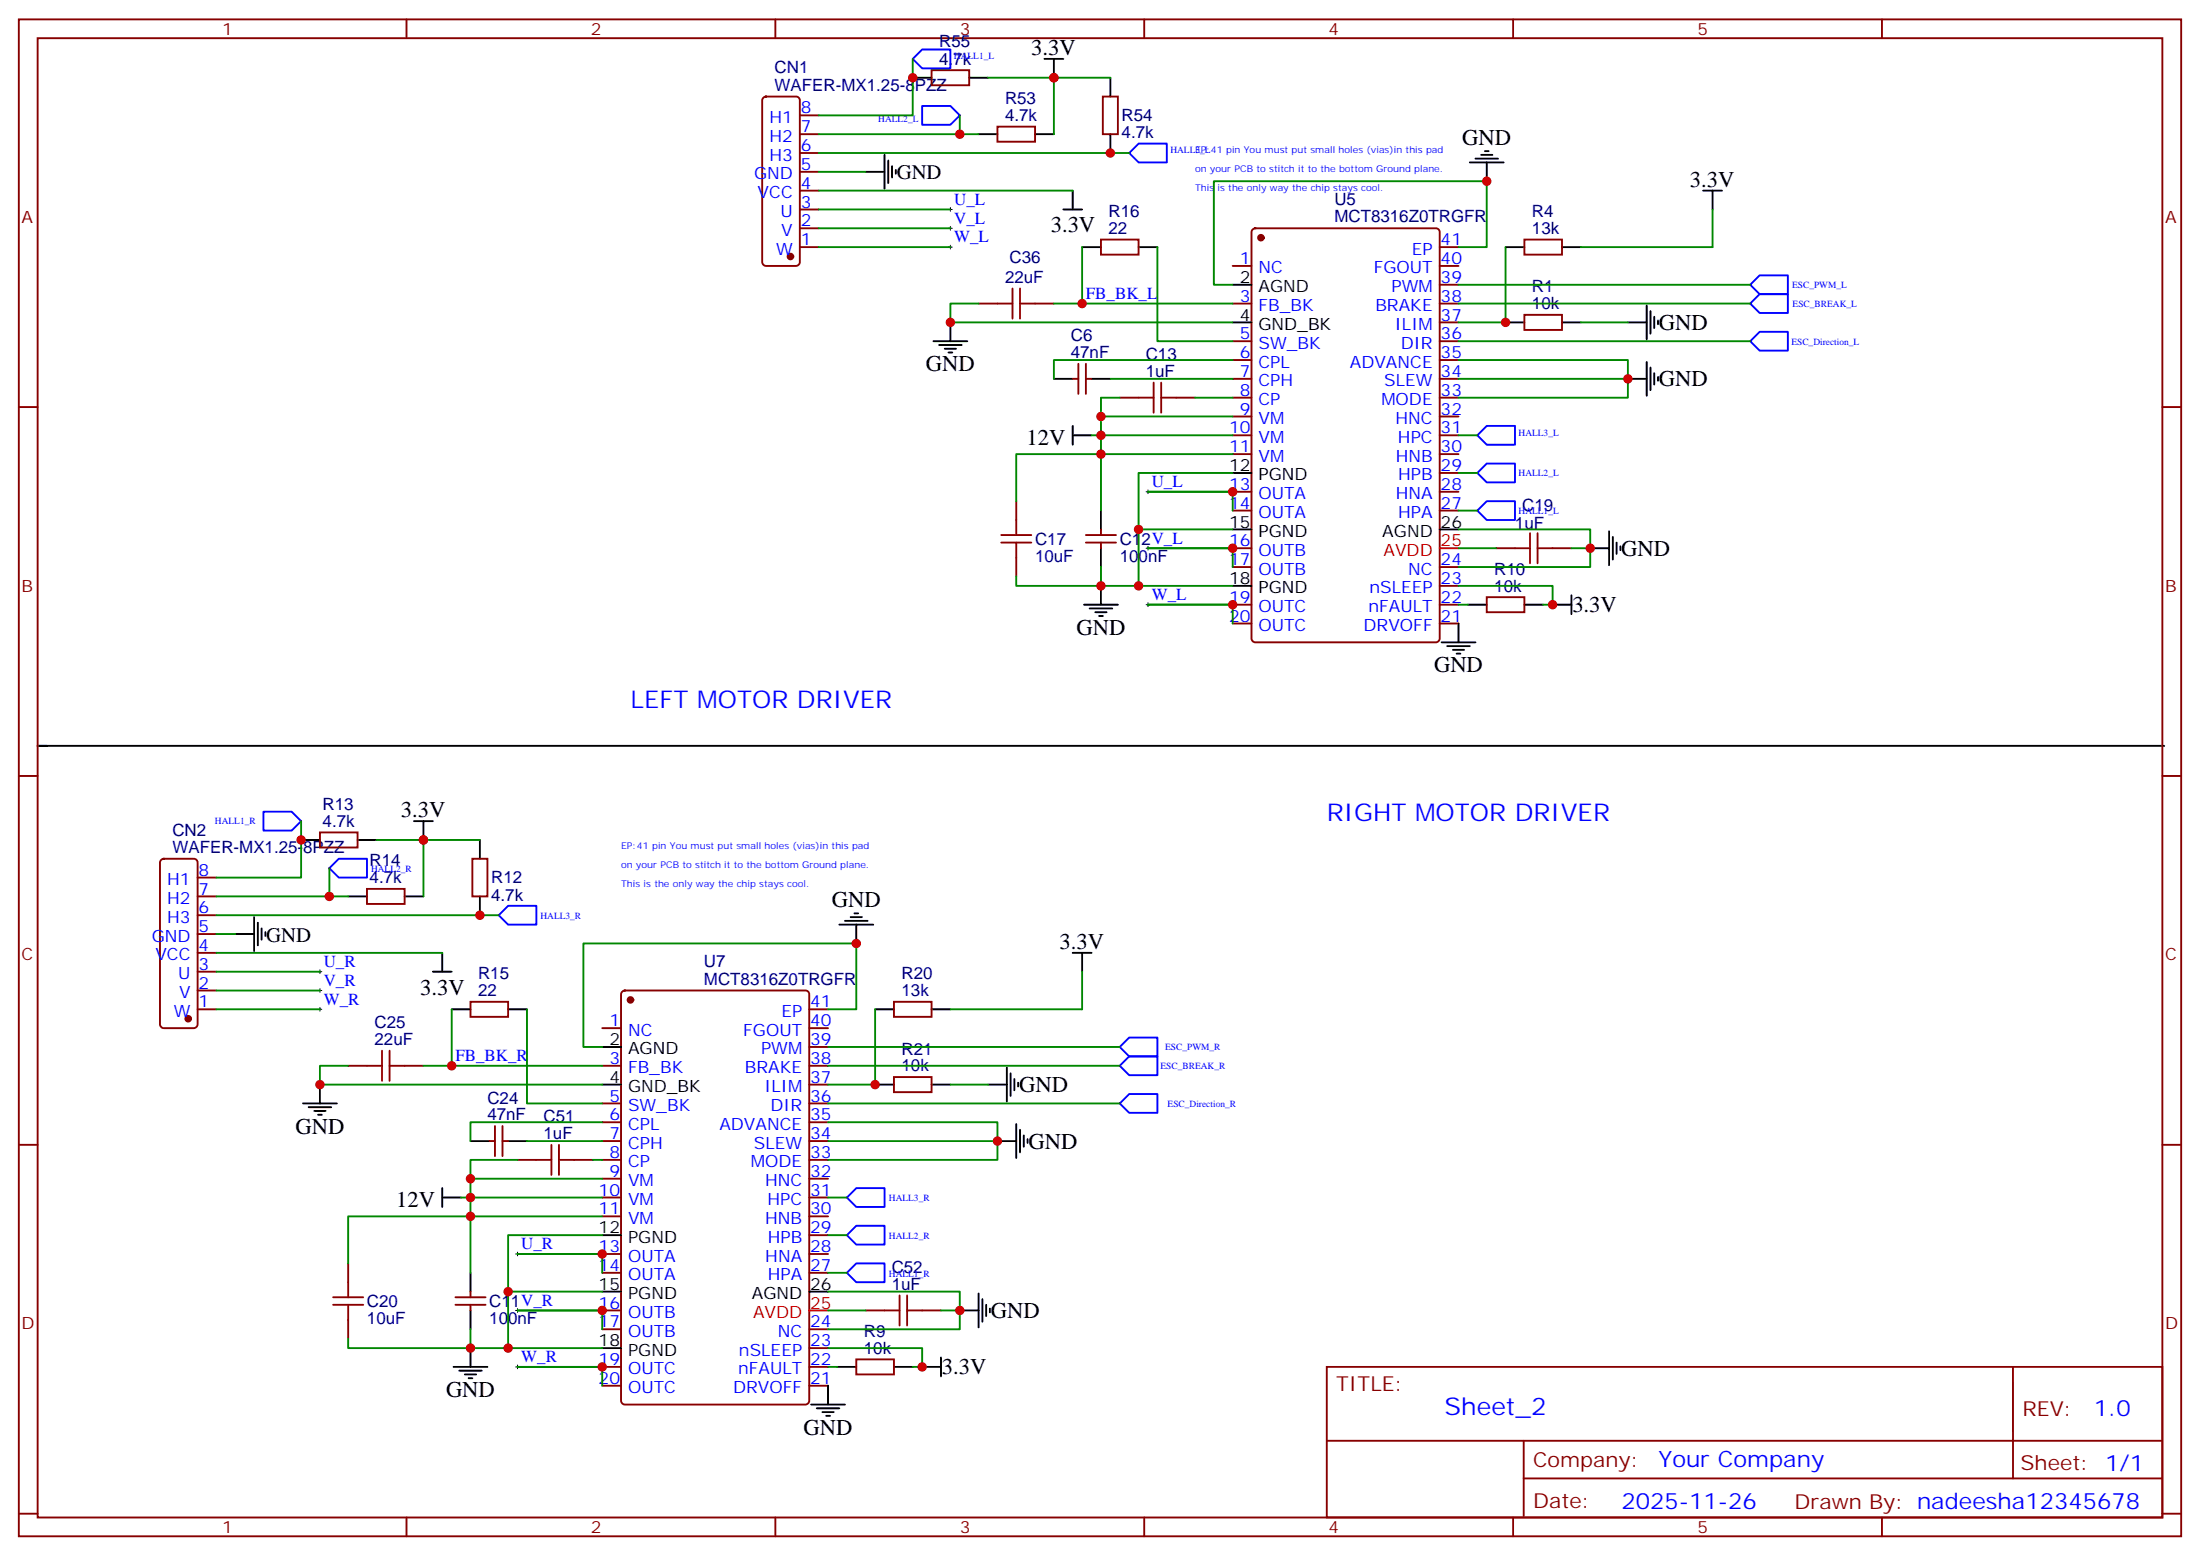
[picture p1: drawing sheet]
<svg xmlns="http://www.w3.org/2000/svg" width="412mm" height="292mm" viewBox="0 0 412 292" stroke-linecap="round" stroke-linejoin="round" font-family="sans-serif">
<g fill="none" stroke="#000" stroke-width=".35">
<path d="M171.1 14.6h3.5M181.7 14.6h3.5M195.8 11h3.5M197.6 11v3.6M208.1 14.6v3.5M162.3 32.2h3.5M165.8 29v6.4M166.5 30.1v4.2M167.2 31.2v2.1M167.9 31.9v.7M183.4 25.2h3.6M194 25.2h3.6"/>
<path d="M199.3 39.3h3.5M201.1 35.7v3.6M208.1 25.2v3.5M275.5 30.4h6.4M276.6 29.7h4.2M277.6 29h2.2M278.3 28.3h.7M278.7 30.4v3.6M319.3 35.7h3.5M321 35.7v3.6M202.8 46.3h3.6M213.4 46.3h3.6"/>
<path d="M231.1 53.4h3.5M282.2 46.3h3.6M292.8 46.3h3.5M308.7 57.3v6.3M309.4 58.3v4.2M310.1 59.4v2.1M175 64h6.3M176 64.7h4.3M177.1 65.4h2.1M177.8 66.1h.7M178.2 60.4v3.6M197.6 71h3.5"/>
<path d="M201.1 79.8v3.6M204.6 71h3.5M231.1 60.4h3.5M282.2 60.4h3.6M292.8 60.4h3.5M305.2 60.4h3.5M305.2 71h3.5M308.7 67.8v6.4M309.4 68.9v4.2M310.1 70v2.1M310.8 60.1v.7M310.8 70.7v.7"/>
<path d="M201.1 81.6h3.5M206.4 95.7v3.5M231.1 88.7h3.5M231.1 99.2h3.5M269.9 99.2h3.5M301.6 99.6v6.3M203.2 113.3h6.3M204.3 114.1h4.2M205.3 114.8h2.1M206 115.5h.7M206.4 102.8v3.5M206.4 109.8v3.5"/>
<path d="M231.1 109.8h3.5M273.4 116.9v3.5M275.2 113.3h3.5M285.8 113.3h3.5M291 113.3h3.6M294.6 111.6v3.5M298.1 102.8h3.5M302.3 100.6v4.3M303 101.7v2.1M303.7 102.4v.7M8.8 139.8h-1.7h398.6M270.2 120.4h6.4"/>
<path d="M271.3 121.1h4.2M272.3 121.8h2.2M273 122.5h.8M56.4 157.4h3.6M67 157.4h3.6M77.6 153.9h3.5M79.4 153.9v3.5M90 157.4v3.6M44.1 175.1h3.5M47.6 171.9v6.4M48.3 173v4.2M49 174v2.1"/>
<path d="M49.7 174.7v.7M65.3 168h3.5M75.8 168h3.6M82.9 178.6v3.5M90 168v3.6M157.3 173.3h6.4M158.4 172.6h4.2M159.5 171.9h2.1M160.2 171.2h.7M160.5 173.3v3.5M201.1 178.6h3.5M202.8 178.6v3.5"/>
<path d="M81.1 182.1h3.6M84.7 189.2h3.5M95.2 189.2h3.6M112.9 196.3h3.5M164 189.2h3.6M174.6 189.2h3.6M56.8 206.8h6.3M57.9 207.5h4.2M58.9 208.2h2.1M59.6 209h.7M60 203.3v3.5M88.2 213.9h3.5"/>
<path d="M95.2 213.9h3.6M112.9 203.3h3.5M164 203.3h3.6M174.6 203.3h3.6M185.2 203.3h3.5M187 213.9h3.5M188.7 200.1v6.4M189.4 201.2v4.2M190.1 202.2v2.2M190.5 210.7v6.4M190.9 203v.7M191.2 211.8v4.2"/>
<path d="M191.9 212.8v2.1M192.6 213.5v.7M82.9 222.7v3.5M82.9 224.5h3.5M88.2 238.6v3.5M112.9 231.5h3.5M85 256.2h6.4M86.1 256.9h4.2M87.1 257.6h2.2M87.8 258.3h.7M88.2 245.6v3.6M88.2 252.7v3.5"/>
<path d="M112.9 242.1h3.5M112.9 252.7h3.5M151.7 242.1h3.5M155.2 259.8v3.5M157 256.2h3.5M167.6 256.2h3.5M172.9 256.2h3.5M176.4 254.5v3.5M179.9 245.6h3.5M183.4 242.5v6.3M184.1 243.5v4.3M184.9 244.6v2.1"/>
<path d="M185.6 245.3v.7M152 263.3h6.4M153.1 264h4.2M154.2 264.7h2.1M154.9 265.4h.7"/>
</g>
<g fill="none" stroke="#870000" stroke-width=".35">
<path d="M3.5 3.6h405.4v284.4h-405.4zM7.1 7.2h398.2v277.2h-398.2zM76.2 3.6v3.6M143.1 18.3l.5-.2h5.6a.71 .71 0 0 1 .7 .7v30.3a.76 .76 0 0 1-.7 .7h-5.6a.76 .76 0 0 1-.7-.7v-30.3zM145.3 3.6v3.6M174.6 13.2h7.1v2.8h-7.1zM206.7 18.1h2.8v7.1h-2.8zM214.5 3.6v3.6M283.6 3.6v3.6M352.8 3.6v3.6M149.9 39.3h3.6M149.9 35.7h3.6"/>
<path d="M149.9 32.2h3.6M149.9 28.7h3.6M149.9 25.2h3.6M149.9 21.6h3.6M187 23.7h7v2.9h-7zM149.9 46.3h3.6M149.9 42.8h3.6M183.4 56.9h3.6M194 56.9h3.6M206.4 44.9h7v2.8h-7zM231.1 49.8h3.5M231.1 56.9h3.5"/>
<path d="M234.8 43l.5-.2h33.9a.71 .71 0 0 1 .7 .7v76.2a.76 .76 0 0 1-.7 .7h-33.9a.76 .76 0 0 1-.7-.7v-76.2zM269.9 49.8h3.5M269.9 56.9h3.5M269.9 53.4h3.5M269.9 46.3h3.5M285.8 44.9h7v2.8h-7zM285.8 59h7v2.8h-7zM3.5 76.3h3.6M201.1 71h1M202.1 68.2v5.6M203.6 71h1M203.6 68.2v5.6"/>
<path d="M209.9 74.5h3.5M220.5 74.5h3.5M231.1 64h3.5M231.1 67.5h3.5M231.1 71h3.5M231.1 74.5h3.5M231.1 78.1h3.5M269.9 64h3.5M269.9 67.5h3.5M269.9 71h3.5M269.9 74.5h3.5M269.9 78.1h3.5"/>
<path d="M269.9 60.4h3.5M405.3 76.3h3.6M190.5 93.9v3.6M206.4 99.2v1.1M231.1 81.6h3.5M231.1 85.1h3.5M231.1 92.2h3.5M231.1 95.7h3.5M269.9 81.6h3.5M269.9 85.1h3.5M269.9 92.2h3.5M269.9 95.7h3.5"/>
<path d="M269.9 88.7h3.5M190.5 104.5v3.6M203.6 100.3h5.6M203.6 101.7h5.6M206.4 101.7v1.1M231.1 102.8h3.5M231.1 106.3h3.5M231.1 113.3h3.5M231.1 116.9h3.5M269.9 106.3h3.5M269.9 113.3h3.5M269.9 116.9h3.5"/>
<path d="M269.9 109.8h3.5M278.7 111.9h7.1v2.9h-7.1zM280.5 102.8h3.5M291 102.8h3.6M3.5 145.5h3.6M60 156h7v2.9h-7zM405.3 145.5h3.6M30.2 161.2l.5-.2h5.6a.71 .71 0 0 1 .7 .7v30.3a.76 .76 0 0 1-.7 .7h-5.6a.76 .76 0 0 1-.7-.7v-30.3zM37 178.6h3.6M37 175.1h3.6M37 171.6h3.6M37 168h3.6"/>
<path d="M37 164.5h3.6M68.8 166.6h7v2.8h-7zM88.5 161h2.9v7h-2.9zM37 189.2h3.6M37 185.7h3.6M37 182.1h3.6M65.3 199.8h3.5M75.8 199.8h3.6M88.2 187.8h7v2.8h-7zM112.9 192.7h3.5M112.9 199.8h3.5M116.7 185.9l.4-.2h33.9a.71 .71 0 0 1 .7 .7v76.2a.76 .76 0 0 1-.7 .7h-33.9a.76 .76 0 0 1-.7-.7v-76.2z"/>
<path d="M151.7 192.7h3.5M151.7 199.8h3.5M151.7 196.3h3.5M151.7 189.2h3.5M167.6 187.8h7v2.8h-7zM3.5 214.6h3.6M91.7 213.9h1.1M92.8 211.1v5.6M94.2 211.1v5.6M94.2 213.9h1M97 217.4h3.5M107.6 217.4h3.5"/>
<path d="M112.9 213.9h3.5M112.9 206.8h3.5M112.9 210.4h3.5M112.9 217.4h3.5M151.7 213.9h3.5M151.7 206.8h3.5M151.7 210.4h3.5M151.7 217.4h3.5M151.7 203.3h3.5M167.6 201.9h7v2.8h-7zM405.3 214.6h3.6M65.3 236.8v3.5"/>
<path d="M112.9 220.9h3.5M112.9 224.5h3.5M112.9 228h3.5M112.9 235.1h3.5M112.9 238.6h3.5M151.7 220.9h3.5M151.7 224.5h3.5M151.7 228h3.5M151.7 235.1h3.5M151.7 238.6h3.5M151.7 231.5h3.5M65.3 247.4v3.5"/>
<path d="M85.4 243.2h5.6M85.4 244.6h5.6M88.2 242.1v1.1M88.2 244.6v1M112.9 245.6h3.5M112.9 249.2h3.5M112.9 256.2h3.5M112.9 259.8h3.5M151.7 249.2h3.5M151.7 256.2h3.5M151.7 259.8h3.5M151.7 252.7h3.5"/>
<path d="M160.5 254.8h7.1v2.8h-7.1zM162.3 245.6h3.5M172.9 245.6h3.5M248.7 256.2h156.6v28.2h-156.6zM377.3 256.2v20.9M248.7 270.1h156.5M285.6 277.1h119.6M285.6 270.1v14.1M3.5 283.7h3.6M76.2 284.4v3.6M145.3 284.4v3.6M214.5 284.4v3.6"/>
<path d="M283.6 284.4v3.6M352.8 284.4v3.6M405.3 283.7h3.6"/>
</g>
<g fill="#870000" stroke="#870000" stroke-width=".35">
<circle cx="236.4" cy="44.6" r=".53"/>
<circle cx="118.2" cy="187.4" r=".53"/>
<circle cx="35.3" cy="191" r=".53"/>
<circle cx="148.2" cy="48.1" r=".53"/>
</g>
<path d="M269.9 102.8h3.5M151.7 245.6h3.5" fill="none" stroke="#f00" stroke-width=".35"/>
<g fill="none" stroke="#a10000" stroke-width=".35">
<path d="M187 56.9h2.8M189.8 54.1v5.6M191.2 56.9h2.8M191.2 54.1v5.6M213.4 74.5h2.9M216.3 71.7v5.7M217.7 74.5h2.8M217.7 71.7v5.7M190.5 97.5v2.8M286.8 99.9v5.7M288.2 99.9v5.7M187.7 101.7h5.6"/>
<path d="M187.7 100.3h5.6M190.5 101.7v2.8M284 102.8h2.8M288.2 102.8h2.8M68.8 199.8h2.8M71.6 197v5.6M73 199.8h2.8M73 197v5.6M100.5 217.4h2.9M103.4 214.6v5.6M104.8 217.4h2.8M104.8 214.6v5.6"/>
<path d="M62.4 244.6h5.7M62.4 243.2h5.7M65.3 240.3v2.9M65.3 244.6v2.8M165.8 245.6h2.8M168.6 242.8v5.7M170 245.6h2.9M170 242.8v5.7"/>
</g>
<g fill="none" stroke="#000" stroke-width=".19">
<path d="M177.8 39.3h.7M178.2 38.9v.7M177.8 42.8h.7M177.8 46.3h.7M178.2 42.4v.7M178.2 46v.7M202.5 56.9h.7M202.8 56.6v.7M214.8 92.2h.7M215.2 91.8v.7M214.8 102.8h.7M214.8 113.3h.7"/>
<path d="M215.2 102.4v.7M215.2 113v.7M59.6 189.2h.7M59.6 185.7h.7M59.6 182.1h.7M60 181.8v.7M60 185.3v.7M60 188.8v.7M84.3 199.8h.7M84.7 199.4v.7M96.7 235.1h.7M97 234.7v.7"/>
<path d="M96.7 256.2h.7M96.7 245.6h.7M97 245.3v.7M97 255.9v.7"/>
</g>
<g fill="none" stroke="#00f" stroke-width=".35">
<path d="M172.9 9.3h5.3v3.5h-5.3l-1.8-1.8zM172.9 19.9h5.3l1.7 1.7-1.7 1.8h-5.3zM211.7 28.7l1.7-1.8h5.3v3.5h-5.3zM328.1 53.4l1.7-1.8h5.3v3.5h-5.3zM329.8 55.1h5.3v3.6h-5.3l-1.7-1.8zM329.8 62.2h5.3v3.5h-5.3l-1.7-1.7zM276.9 81.6l1.8-1.8h5.3v3.6h-5.3zM276.9 88.7l1.8-1.8h5.3v3.5h-5.3zM276.9 95.7l1.8-1.8h5.3v3.6h-5.3zM49.4 152.2h5.3l1.7 1.7-1.7 1.8h-5.3zM61.7 162.7l1.8-1.7h5.3v3.5h-5.3zM93.5 171.6l1.7-1.8h5.3v3.5h-5.3z"/>
<path d="M209.9 196.3l1.8-1.8h5.3v3.5h-5.3zM209.9 199.8l1.8-1.8h5.3v3.5h-5.3zM209.9 206.8l1.8-1.7h5.3v3.5h-5.3zM158.7 238.6l1.8-1.8h5.3v3.5h-5.3zM158.7 231.5l1.8-1.7h5.3v3.5h-5.3zM158.7 224.5l1.8-1.8h5.3v3.5h-5.3z"/>
</g>
<g fill="none" stroke="#008700" stroke-width=".35">
<path d="M171.1 11v10.6h-17.6M185.2 14.6h12.4v10.6M197.6 14.6h10.5M153.5 28.7h58.2M153.5 39.3h24.7M153.5 35.7h47.6M153.5 32.2h8.8M179.9 21.6v3.6h-26.4M179.9 25.2h3.5M321 39.3v7h-24.7M153.5 46.3h24.7M153.5 42.8h24.7"/>
<path d="M183.4 56.9h-5.2v3.5h52.9M197.6 56.9h5.2M202.8 46.3v10.6h28.3M217 46.3v17.7h14.1M273.4 46.3h5.3v-12.3h-51.2v19.4h3.6M273.4 56.9h54.7M273.4 53.4h54.7M282.2 46.3v14.1h-8.8M206.4 78.1h24.7M208.1 71h23M209.9 74.5h-3.5v10.6h24.7M224 74.5h7.1"/>
<path d="M231.1 67.5h-33.5v3.5M273.4 67.5h31.8v3.5h-31.8M273.4 64h54.7M296.3 60.4h8.9M305.2 71v3.5h-31.8M190.5 93.9v-8.8h15.9v10.6M204.6 81.6h26.5M231.1 99.2h-17.7v10.6M231.1 92.2h-15.9h15.9v3.5M231.1 88.7h-17.7v10.5M273.4 99.2h24.7v3.6M273.4 81.6h3.5"/>
<path d="M273.4 95.7h3.5M273.4 88.7h3.5M190.5 108.1v1.7h15.9M206.4 109.8h24.7M206.4 106.3v3.5M231.1 102.8h-15.9h15.9v3.5M231.1 113.3h-15.9h15.9v3.6M273.4 109.8h17.6v3.5h-1.7M273.4 113.3h1.8M273.4 102.8h7.1M294.6 102.8h3.5M298.1 102.8v3.5h-24.7"/>
<path d="M56.4 153.9v10.6h-15.8M70.6 157.4h8.8v10.6M79.4 157.4h10.6M40.6 175.1h3.5M40.6 178.6h42.3M40.6 171.6h52.9M61.7 162.7v5.3h-21.1M61.7 168h3.6M40.6 182.1h19.4M40.6 185.7h19.4M40.6 189.2h19.4M65.3 199.8h-5.3v3.5h52.9"/>
<path d="M79.4 199.8h5.3M84.7 189.2v10.6h28.2M98.8 189.2v17.6h14.1M155.2 189.2h5.3v-12.4h-51.1v19.5h3.5M155.2 196.3h54.7M155.2 199.8h54.7M164 189.2v14.1h-8.8M202.8 182.1v7.1h-24.6M97 217.4h-8.8v10.6h24.7M98.8 213.9h14.1M111.1 217.4h1.8M112.9 210.4h-24.7v3.5"/>
<path d="M155.2 210.4h31.8v3.5h-31.8M155.2 206.8h54.7M178.2 203.3h7M187 213.9v3.5h-31.8M65.3 236.8v-8.8h22.9v10.6M86.4 224.5h26.5M88.2 220.9h24.7M112.9 231.5h-17.7v21.2h-7v-3.5M112.9 235.1h-15.9h15.9v3.5M155.2 224.5h3.5M155.2 231.5h3.5M155.2 238.6h3.5"/>
<path d="M65.3 250.9v1.8h22.9M95.2 252.7h17.7M95.2 242.1h17.7M112.9 256.2h-15.9h15.9v3.6M112.9 245.6h-15.9h15.9v3.6M155.2 242.1h24.7v3.5M155.2 252.7h17.7v3.5h-1.8M155.2 245.6h7.1M155.2 256.2h1.8M176.4 245.6h3.5M179.9 245.6v3.6h-24.7"/>
</g>
<g fill="#c00">
<circle cx="178.2" cy="60.4" r=".88"/>
<circle cx="202.8" cy="56.9" r=".88"/>
<circle cx="305.2" cy="71" r=".88"/>
<circle cx="206.4" cy="78.1" r=".88"/>
<circle cx="206.4" cy="81.6" r=".88"/>
<circle cx="231.1" cy="92.2" r=".88"/>
<circle cx="231.1" cy="102.8" r=".88"/>
<circle cx="231.1" cy="113.3" r=".88"/>
<circle cx="298.1" cy="102.8" r=".88"/>
<circle cx="278.7" cy="34" r=".88"/>
<circle cx="206.4" cy="85.1" r=".88"/>
<circle cx="291" cy="113.3" r=".88"/>
<circle cx="197.6" cy="14.6" r=".88"/>
<circle cx="61.7" cy="168" r=".88"/>
<circle cx="79.4" cy="157.4" r=".88"/>
<circle cx="172.9" cy="256.2" r=".88"/>
<circle cx="88.2" cy="228" r=".88"/>
<circle cx="160.5" cy="176.8" r=".88"/>
<circle cx="179.9" cy="245.6" r=".88"/>
<circle cx="112.9" cy="256.2" r=".88"/>
<circle cx="112.9" cy="245.6" r=".88"/>
<circle cx="95.3" cy="252.7" r=".88"/>
<circle cx="95.3" cy="242.1" r=".88"/>
<circle cx="112.9" cy="235.1" r=".88"/>
<circle cx="88.2" cy="252.7" r=".88"/>
<circle cx="88.2" cy="224.5" r=".88"/>
<circle cx="88.2" cy="220.9" r=".88"/>
<circle cx="187" cy="213.9" r=".88"/>
<circle cx="84.7" cy="199.8" r=".88"/>
<circle cx="60" cy="203.3" r=".88"/>
<circle cx="179.9" cy="25.2" r=".88"/>
<circle cx="206.4" cy="109.8" r=".88"/>
<circle cx="213.4" cy="109.8" r=".88"/>
<circle cx="213.4" cy="99.2" r=".88"/>
<circle cx="282.2" cy="60.4" r=".88"/>
<circle cx="164" cy="203.3" r=".88"/>
<circle cx="171.1" cy="14.6" r=".88"/>
<circle cx="208.1" cy="28.7" r=".88"/>
<circle cx="90" cy="171.6" r=".88"/>
<circle cx="56.4" cy="157.4" r=".88"/>
</g>
<g font-size="4.6" fill="#00f">
<text x="118.2" y="132.8">LEFT MOTOR DRIVER</text>
<text x="248.7" y="153.9">RIGHT MOTOR DRIVER</text>
<text x="270.8" y="265.3">Sheet_2</text>
</g>
<g font-size="4.2">
<text x="193.3" y="10.3">3.3V</text>
<text x="274.1" y="27.2">GND</text>
<text x="316.8" y="35">3.3V</text>
<text x="197" y="43.6">3.3V</text>
<text x="311" y="61.8">GND</text>
<text x="173.6" y="69.6">GND</text>
<text x="311" y="72.4">GND</text>
<text x="192.4" y="83.3">12V</text>
<text x="303.9" y="104.2">GND</text>
<text x="201.8" y="119">GND</text>
<text x="294.7" y="114.7">3.3V</text>
<text x="268.8" y="126">GND</text>
<text x="75.1" y="153.2">3.3V</text>
<text x="155.9" y="170.1">GND</text>
<text x="198.6" y="177.9">3.3V</text>
<text x="78.8" y="186.4">3.3V</text>
<text x="191" y="204.7">GND</text>
<text x="55.4" y="212.5">GND</text>
<text x="192.8" y="215.3">GND</text>
<text x="74.3" y="226.2">12V</text>
<text x="185.7" y="247.1">GND</text>
<text x="176.6" y="257.6">3.3V</text>
<text x="83.6" y="261.9">GND</text>
<text x="150.6" y="268.9">GND</text>
</g>
<g font-size="4.2" fill="#00f">
<text x="392.5" y="265.5">1.0</text>
<text x="310.9" y="275">Your Company</text>
<text x="304" y="282.9">2025-11-26</text>
</g>
<g font-size="3.9">
<text x="168.1" y="33.6">GND</text>
<text x="49.9" y="176.5">GND</text>
</g>
<g font-size="3.9" fill="#800">
<text x="250.5" y="260.8">TITLE:</text>
<text x="379.1" y="265.5">REV:</text>
<text x="287.4" y="275">Company:</text>
<text x="378.7" y="275.6">Sheet: 1/1</text>
<text x="287.4" y="282.7">Date:</text>
<text x="336.4" y="282.8">Drawn By: nadeesha12345678</text>
</g>
<g font-size="3.2" fill="#800">
<text x="41.6" y="6.6">1</text>
<text x="110.8" y="6.6">2</text>
<text x="179.9" y="6.6">3</text>
<text x="249.1" y="6.6">4</text>
<text x="318.2" y="6.6">5</text>
<text x="4.1" y="41.7">A</text>
<text x="405.9" y="41.7">A</text>
<text x="4.1" y="110.9">B</text>
<text x="405.9" y="110.9">B</text>
<text x="4.1" y="180">C</text>
<text x="405.9" y="180">C</text>
<text x="4.1" y="249.2">D</text>
<text x="405.9" y="249.2">D</text>
<text x="41.6" y="287.4">1</text>
<text x="110.8" y="287.4">2</text>
<text x="179.9" y="287.4">3</text>
<text x="249.1" y="287.4">4</text>
<text x="318.2" y="287.4">5</text>
</g>
<g font-size="3.2" fill="#000080">
<text x="176" y="8.9">R55</text>
<text x="145.2" y="17">WAFER-MX1.25-8PZZ</text>
<text x="145.2" y="13.8">CN1</text>
<text x="176" y="12.1">4.7k</text>
<text x="188.4" y="22.7">4.7k</text>
<text x="188.4" y="19.5">R53</text>
<text x="210.3" y="22.7">R54</text>
<text x="210.3" y="25.9">4.7k</text>
<text x="207.8" y="40.7">R16</text>
<text x="250.1" y="41.7">MCT8316Z0TRGFR</text>
<text x="250.1" y="38.4">U5</text>
<text x="287.2" y="40.7">R4</text>
<text x="207.8" y="43.9">22</text>
<text x="287.2" y="43.9">13k</text>
<text x="188.4" y="53">22uF</text>
<text x="189.2" y="49.2">C36</text>
<text x="287.2" y="58">10k</text>
<text x="287.2" y="54.8">R1</text>
<text x="200.7" y="64">C6</text>
<text x="200.7" y="67.1">47nF</text>
<text x="214.8" y="70.7">1uF</text>
<text x="214.8" y="67.5">C13</text>
<text x="285.3" y="95.7">C19</text>
<text x="284" y="99.2">1uF</text>
<text x="194" y="105.4">10uF</text>
<text x="194" y="102.1">C17</text>
<text x="209.9" y="105.4">100nF</text>
<text x="209.9" y="102.1">C12V_L</text>
<text x="280.1" y="107.7">R10</text>
<text x="280.1" y="110.9">10k</text>
<text x="60.5" y="155">4.7k</text>
<text x="60.5" y="151.8">R13</text>
<text x="32.3" y="159.9">WAFER-MX1.25-8PZZ</text>
<text x="32.3" y="156.6">CN2</text>
<text x="69.3" y="165.6">4.7k</text>
<text x="69.3" y="162.3">R14</text>
<text x="92.1" y="165.6">R12</text>
<text x="92.1" y="168.8">4.7k</text>
<text x="89.6" y="183.6">R15</text>
<text x="131.9" y="184.6">MCT8316Z0TRGFR</text>
<text x="131.9" y="181.3">U7</text>
<text x="169" y="183.6">R20</text>
<text x="89.6" y="186.7">22</text>
<text x="169" y="186.7">13k</text>
<text x="70.2" y="195.9">22uF</text>
<text x="70.2" y="192.8">C25</text>
<text x="169" y="197.7">R21</text>
<text x="169" y="200.8">10k</text>
<text x="91.4" y="206.9">C24</text>
<text x="91.4" y="210">47nF</text>
<text x="101.9" y="213.5">1uF</text>
<text x="101.9" y="210.4">C51</text>
<text x="167.1" y="238.6">C52</text>
<text x="68.8" y="245">C20</text>
<text x="91.7" y="245">C11V_R</text>
<text x="167.1" y="241.8">1uF</text>
<text x="68.8" y="248.2">10uF</text>
<text x="91.7" y="248.2">100nF</text>
<text x="161.9" y="250.6">R9</text>
<text x="161.9" y="253.8">10k</text>
</g>
<g font-size="3.2" fill="#00f">
<text x="144.2" y="23">H1</text>
<text x="150.1" y="21.3">8</text>
<text x="144.2" y="26.6">H2</text>
<text x="150.1" y="28.3">6</text>
<text x="150.1" y="24.8">7</text>
<text x="141.3" y="33.6">GND</text>
<text x="144.2" y="30.1">H3</text>
<text x="150.1" y="35.4">4</text>
<text x="150.1" y="31.9">5</text>
<text x="142" y="37.1">VCC</text>
<text x="146.3" y="40.7">U</text>
<text x="150.1" y="38.9">3</text>
<text x="178.9" y="38.4">U_L</text>
<text x="178.9" y="41.9">V_L</text>
<text x="145.5" y="47.7">W</text>
<text x="146.5" y="44.2">V</text>
<text x="150.1" y="46">1</text>
<text x="150.1" y="42.4">2</text>
<text x="178.9" y="45.4">W_L</text>
<text x="264.6" y="47.7">EP</text>
<text x="270.1" y="46">41</text>
<text x="232.4" y="49.5">1</text>
<text x="235.9" y="51.3">NC</text>
<text x="257.5" y="51.3">FGOUT</text>
<text x="270.1" y="53">39</text>
<text x="270.1" y="49.5">40</text>
<text x="203.6" y="56">FB_BK_L</text>
<text x="232.4" y="56.6">3</text>
<text x="235.9" y="58.3">FB_BK</text>
<text x="257.8" y="58.3">BRAKE</text>
<text x="260.8" y="54.8">PWM</text>
<text x="270.1" y="56.6">38</text>
<text x="232.4" y="63.6">5</text>
<text x="235.9" y="65.4">SW_BK</text>
<text x="261.5" y="61.8">ILIM</text>
<text x="262.6" y="65.4">DIR</text>
<text x="270.1" y="63.6">36</text>
<text x="270.1" y="60.1">37</text>
<text x="232.4" y="67.1">6</text>
<text x="232.4" y="70.7">7</text>
<text x="235.9" y="68.9">CPL</text>
<text x="253" y="68.9">ADVANCE</text>
<text x="270.1" y="70.7">34</text>
<text x="270.1" y="67.1">35</text>
<text x="232.4" y="74.2">8</text>
<text x="232.4" y="77.7">9</text>
<text x="235.9" y="72.4">CPH</text>
<text x="235.9" y="76">CP</text>
<text x="258.9" y="76">MODE</text>
<text x="259.5" y="72.4">SLEW</text>
<text x="270.1" y="77.7">32</text>
<text x="270.1" y="74.2">33</text>
<text x="230.4" y="81.2">10</text>
<text x="235.9" y="79.5">VM</text>
<text x="235.9" y="83">VM</text>
<text x="261.6" y="79.5">HNC</text>
<text x="262.1" y="83">HPC</text>
<text x="270.1" y="81.2">31</text>
<text x="230.4" y="84.8">11</text>
<text x="235.9" y="86.5">VM</text>
<text x="261.6" y="86.5">HNB</text>
<text x="270.1" y="88.3">29</text>
<text x="270.1" y="84.8">30</text>
<text x="215.9" y="91.3">U_L</text>
<text x="230.4" y="91.8">13</text>
<text x="230.4" y="95.4">14</text>
<text x="235.9" y="93.6">OUTA</text>
<text x="261.6" y="93.6">HNA</text>
<text x="262.1" y="90.1">HPB</text>
<text x="270.1" y="95.4">27</text>
<text x="270.1" y="91.8">28</text>
<text x="235.9" y="97.1">OUTA</text>
<text x="262.1" y="97.1">HPA</text>
<text x="230.4" y="102.4">16</text>
<text x="230.4" y="105.9">17</text>
<text x="235.9" y="104.2">OUTB</text>
<text x="235.9" y="107.7">OUTB</text>
<text x="264" y="107.7">NC</text>
<text x="270.1" y="105.9">24</text>
<text x="215.9" y="112.5">W_L</text>
<text x="230.4" y="113">19</text>
<text x="256.7" y="111.2">nSLEEP</text>
<text x="270.1" y="113">22</text>
<text x="270.1" y="109.5">23</text>
<text x="230.4" y="116.5">20</text>
<text x="235.9" y="114.8">OUTC</text>
<text x="235.9" y="118.3">OUTC</text>
<text x="255.6" y="118.3">DRVOFF</text>
<text x="256.5" y="114.8">nFAULT</text>
<text x="270.1" y="116.5">21</text>
<text x="31.3" y="165.9">H1</text>
<text x="37.2" y="167.7">7</text>
<text x="37.2" y="164.1">8</text>
<text x="31.3" y="173">H3</text>
<text x="31.3" y="169.4">H2</text>
<text x="37.2" y="171.2">6</text>
<text x="28.5" y="176.5">GND</text>
<text x="37.2" y="178.3">4</text>
<text x="37.2" y="174.7">5</text>
<text x="29.1" y="180">VCC</text>
<text x="33.4" y="183.6">U</text>
<text x="37.2" y="185.3">2</text>
<text x="37.2" y="181.8">3</text>
<text x="60.7" y="184.8">V_R</text>
<text x="60.7" y="181.3">U_R</text>
<text x="32.6" y="190.6">W</text>
<text x="33.6" y="187.1">V</text>
<text x="37.2" y="188.8">1</text>
<text x="60.7" y="188.3">W_R</text>
<text x="146.5" y="190.6">EP</text>
<text x="151.9" y="188.8">41</text>
<text x="114.2" y="192.4">1</text>
<text x="117.7" y="194.1">NC</text>
<text x="139.3" y="194.1">FGOUT</text>
<text x="142.7" y="197.7">PWM</text>
<text x="151.9" y="195.9">39</text>
<text x="151.9" y="192.4">40</text>
<text x="85.4" y="198.9">FB_BK_R</text>
<text x="114.2" y="199.4">3</text>
<text x="117.7" y="201.2">FB_BK</text>
<text x="139.6" y="201.2">BRAKE</text>
<text x="151.9" y="203">37</text>
<text x="151.9" y="199.4">38</text>
<text x="114.2" y="206.5">5</text>
<text x="117.7" y="208.2">SW_BK</text>
<text x="143.3" y="204.7">ILIM</text>
<text x="144.4" y="208.2">DIR</text>
<text x="151.9" y="206.5">36</text>
<text x="114.2" y="210">6</text>
<text x="114.2" y="213.5">7</text>
<text x="117.7" y="211.8">CPL</text>
<text x="117.7" y="215.3">CPH</text>
<text x="134.8" y="211.8">ADVANCE</text>
<text x="141.3" y="215.3">SLEW</text>
<text x="151.9" y="213.5">34</text>
<text x="151.9" y="210">35</text>
<text x="114.2" y="217.1">8</text>
<text x="114.2" y="220.6">9</text>
<text x="117.7" y="218.8">CP</text>
<text x="140.8" y="218.8">MODE</text>
<text x="151.9" y="220.6">32</text>
<text x="151.9" y="217.1">33</text>
<text x="112.2" y="224.1">10</text>
<text x="112.2" y="227.6">11</text>
<text x="117.7" y="222.4">VM</text>
<text x="117.7" y="225.9">VM</text>
<text x="143.4" y="222.4">HNC</text>
<text x="143.9" y="225.9">HPC</text>
<text x="151.9" y="227.6">30</text>
<text x="151.9" y="224.1">31</text>
<text x="117.7" y="229.4">VM</text>
<text x="143.5" y="229.4">HNB</text>
<text x="143.9" y="232.9">HPB</text>
<text x="151.9" y="231.2">29</text>
<text x="97.7" y="234.2">U_R</text>
<text x="112.2" y="234.7">13</text>
<text x="112.2" y="238.2">14</text>
<text x="117.7" y="236.5">OUTA</text>
<text x="117.7" y="240">OUTA</text>
<text x="143.5" y="236.5">HNA</text>
<text x="143.9" y="240">HPA</text>
<text x="151.9" y="238.2">27</text>
<text x="151.9" y="234.7">28</text>
<text x="112.2" y="245.3">16</text>
<text x="112.2" y="248.8">17</text>
<text x="117.7" y="247.1">OUTB</text>
<text x="117.7" y="250.6">OUTB</text>
<text x="145.8" y="250.6">NC</text>
<text x="151.9" y="248.8">24</text>
<text x="97.7" y="255.3">W_R</text>
<text x="112.2" y="255.9">19</text>
<text x="117.7" y="257.6">OUTC</text>
<text x="138.3" y="257.6">nFAULT</text>
<text x="138.5" y="254.1">nSLEEP</text>
<text x="151.9" y="255.9">22</text>
<text x="151.9" y="252.3">23</text>
<text x="112.2" y="259.4">20</text>
<text x="117.7" y="261.2">OUTC</text>
<text x="137.4" y="261.2">DRVOFF</text>
<text x="151.9" y="259.4">21</text>
</g>
<g font-size="3.2">
<text x="232.4" y="53">2</text>
<text x="235.9" y="54.8">AGND</text>
<text x="232.4" y="60.1">4</text>
<text x="235.9" y="61.8">GND_BK</text>
<text x="230.4" y="88.3">12</text>
<text x="235.9" y="90.1">PGND</text>
<text x="230.4" y="98.9">15</text>
<text x="235.9" y="100.6">PGND</text>
<text x="259.1" y="100.6">AGND</text>
<text x="270.1" y="98.9">26</text>
<text x="230.4" y="109.5">18</text>
<text x="235.9" y="111.2">PGND</text>
<text x="114.2" y="195.9">2</text>
<text x="117.7" y="197.7">AGND</text>
<text x="114.2" y="203">4</text>
<text x="117.7" y="204.7">GND_BK</text>
<text x="112.2" y="231.2">12</text>
<text x="117.7" y="232.9">PGND</text>
<text x="112.2" y="241.8">15</text>
<text x="117.7" y="243.5">PGND</text>
<text x="140.9" y="243.5">AGND</text>
<text x="151.9" y="241.8">26</text>
<text x="112.2" y="252.3">18</text>
<text x="117.7" y="254.1">PGND</text>
</g>
<g font-size="3.2" fill="#f00">
<text x="259.3" y="104.2">AVDD</text>
<text x="270.1" y="102.4">25</text>
<text x="151.9" y="245.3">25</text>
<text x="141.2" y="247.1">AVDD</text>
</g>
<g font-size="1.8" fill="#00f">
<text x="178.8" y="11.1">HALL1_L</text>
<text x="164.6" y="22.9">HALL2_L</text>
<text x="219.4" y="28.7">HALL3_L</text>
<text x="224" y="28.7">EP:41 pin You must put small holes (vias)in this pad</text>
<text x="224" y="32.2">on your PCB to stitch it to the bottom Ground plane.</text>
<text x="224" y="35.7">This is the only way the chip stays cool.</text>
<text x="335.9" y="54.1">ESC_PWM_L</text>
<text x="336" y="57.6">ESC_BREAK_L</text>
<text x="335.8" y="64.6">ESC_Direction_L</text>
<text x="284.7" y="81.6">HALL3_L</text>
<text x="284.7" y="89.3">HALL2_L</text>
<text x="284.7" y="96.4">HALL1_L</text>
<text x="40.3" y="154.5">HALL1_R</text>
<text x="116.4" y="159.2">EP:41 pin You must put small holes (vias)in this pad</text>
<text x="69.6" y="163.4">HALL2_R</text>
<text x="116.4" y="166.3">This is the only way the chip stays cool.</text>
<text x="116.4" y="162.7">on your PCB to stitch it to the bottom Ground plane.</text>
<text x="101.3" y="172.2">HALL3_R</text>
<text x="218.4" y="196.9">ESC_PWM_R</text>
<text x="217.5" y="200.4">ESC_BREAK_R</text>
<text x="218.9" y="207.5">ESC_Direction_R</text>
<text x="166.6" y="225.2">HALL3_R</text>
<text x="166.6" y="232.2">HALL2_R</text>
<text x="166.6" y="239.3">HALL1_R</text>
</g>
</svg>
